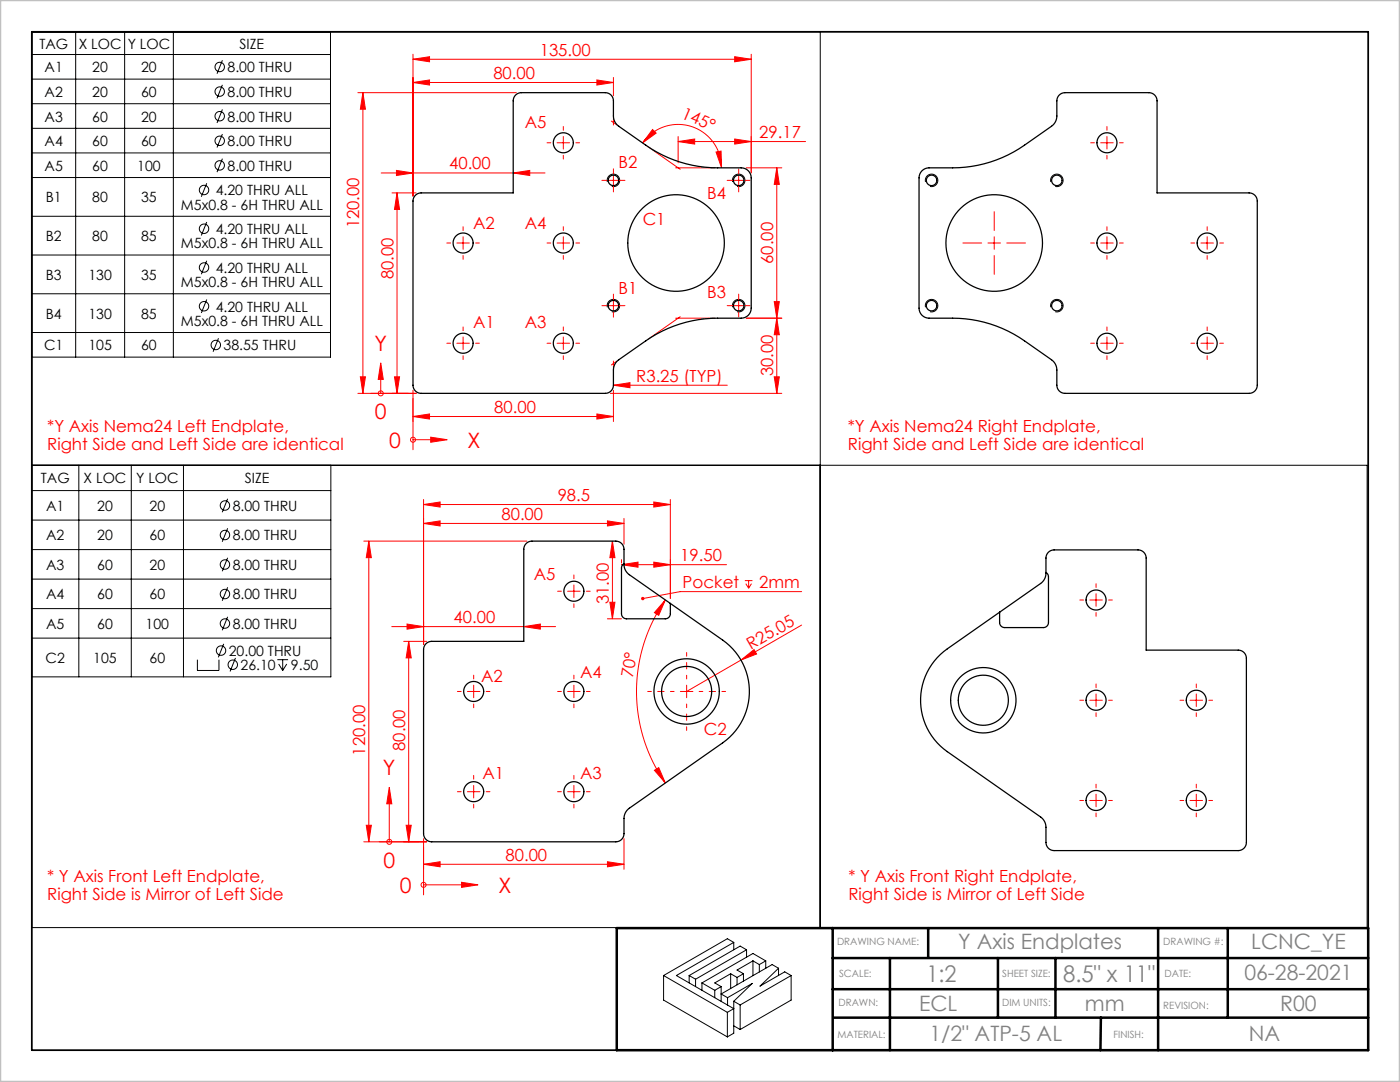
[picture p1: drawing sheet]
<svg xmlns="http://www.w3.org/2000/svg" width="279mm" height="216mm" viewBox="0 0 279 216" stroke-linecap="round" stroke-linejoin="round" font-family="sans-serif">
<g fill="none" stroke="#f00" stroke-width=".2">
<path d="M71.4 18.5h31.6M72.4 18.5l.5 3.3h-1zM72.4 18.5v60M82.4 16.5l3.3-.5v1zM82.4 11.8l3.3-.5v1zM82.4 10.8v28.3M82.4 16.5h40M82.4 11.8h67.5M119.1 16l3.3 .5-3.3 .5zM122.4 15.5v3.6M146.6 11.3l3.3 .5-3.3 .5zM149.9 10.8v23.7"/>
<path d="M76.1 34.5h32.7M78.2 38.5h4.8M79.1 34l3.3 .5-3.3 .5zM79.2 38.5l.5 3.3h-1zM79.2 38.5v40M102.4 34.5l3.3-.5v1zM111.2 28.5h2.5M112.4 27.2v2.5M121.2 36h2.5M122 24.2l1.1 .7M122.4 34.7v2.5M122.4 23.6v1.3"/>
<path d="M128.2 28.5a8.7 8.7 0 0 1 9.7-3.3 8.7 8.7 0 0 1 6.1 8.3M129.3 29.3l6.4 4.5M130.2 25.8l.7 .8-2.7 1.9zM134.8 33.5h7.9M135.3 28.2l3.3-.5v1.1zM135.3 27.2v5.3M135.3 28.2h25.5M142.9 30.3l1-.1 .1 3.3zM146.2 36h2.5M146.6 27.7l3.3 .5-3.3 .6zM147.4 34.7v2.5M148.9 33.5h7.1"/>
<path d="M155 33.5l.5 3.3h-1zM155 33.5v45M219.7 28.5h2.5M220.9 27.2v2.5M91.2 48.5h2.5M92.4 47.2v2.5M111.2 48.5h2.5M112.4 47.2v2.5M122.4 59.7v2.5M147.4 59.7v2.5M197.2 48.5h2.5M198.4 47.2v2.5"/>
<path d="M219.7 48.5h2.5M220.9 47.2v2.5M239.7 48.5h2.5M240.9 47.2v2.5M71.4 78.5h11.6M71.9 75.2h1l-.5 3.3zM76 75.7v2.8M76 72.4l.5 3.3h-1zM78.7 75.2h1l-.5 3.3zM82.4 77.9v11.8M91.2 68.5h2.5M92.4 67.2v2.5"/>
<path d="M111.2 68.5h2.5M112.4 67.2v2.5M121.2 61h2.5M121.8 78.5h34.2M122.4 72v1.3M122.4 76.9l3.3-.5v1zM122.4 76.9h22.7M122.4 77.9v6.2M123.1 72.1l-1.1 .7M134.8 63.5h7.9M135.7 63.2l-6.4 4.5M146.2 61h2.5"/>
<path d="M148.9 63.5h7.1M154.5 60.2h1l-.5 3.3zM154.5 75.2h1l-.5 3.3zM155 63.5l.5 3.3h-1zM219.7 68.5h2.5M220.9 67.2v2.5M239.7 68.5h2.5M240.9 67.2v2.5M82.4 83.1l3.3-.5v1zM82.4 83.1h40M82.4 87.7h3.6M84.5 99.7v28.9"/>
<path d="M86 87.2l3.3 .5-3.3 .5zM119.1 82.6l3.3 .5-3.3 .5zM133.8 99.7v19.7M72.6 108h32.6M73.6 108l.5 3.3h-1zM73.6 108v60M84.5 104.4l3.3-.5v1.1zM84.5 104.4h40M84.5 100.7l3.3-.5v1zM84.5 100.7h49.3M113.3 118h2.5M114.5 116.7v2.5"/>
<path d="M121.2 103.9l3.3 .5-3.3 .6zM122.2 108l.5 3.3h-1zM122.2 108v15.5M124 112.7l3.3-.5v1zM124 111.7v.6M124 112.7h21M124.5 103.4v5.2M130.5 112.2l3.3 .5-3.3 .5zM130.5 100.2l3.3 .5-3.3 .5zM132.8 119.7l-1.3 3.1-.9-.6zM132.8 119.7a31.8 31.8 0 0 0 0 36.5M148.6 115.9h1.6"/>
<path d="M148.8 116.5l.6 .9M149.4 115.9v1.5M150 116.5l-.6 .9M160 118.1h-24.2l-7.5 1.3M217.5 119.7h2.5M218.7 118.5v2.5M78.2 125h32.7M80.6 128h4.6M81.2 124.5l3.3 .5-3.3 .5zM81.6 128v40M81.6 128l.5 3.3h-1zM93.3 138h2.5"/>
<path d="M94.5 136.7v2.5M104.5 125l3.3-.5v1zM113.3 138h2.5M114.5 136.7v2.5M121.2 123.5h2.8M121.7 120.2h1l-.5 3.3zM135.8 138h2.5M137 136.7v2.5M147.9 131.7l2.6-2.1 .5 .9zM147.9 131.7l-10.9 6.3M160 124.7l-12.1 7M217.5 139.7h2.5"/>
<path d="M218.7 138.5v2.5M237.5 139.7h2.5M238.7 138.5v2.5M77.7 157.1l.5 3.3h-1zM93.3 158h2.5M94.5 156.7v2.5M113.3 158h2.5M114.5 156.7v2.5M130.6 153.7l.9-.5 1.3 3zM217.5 159.7h2.5M218.7 158.5v2.5M237.5 159.7h2.5"/>
<path d="M238.7 158.5v2.5M72.6 168h12.6M73.1 164.7h1l-.5 3.3zM77.7 160.4v7.6M81.1 164.7h1l-.5 3.3zM84.5 172.5l3.3-.5v1zM84.5 167.3v11.3M84.5 176.6h7.6M84.5 172.5h40M92.1 176.1l3.3 .5-3.3 .5zM121.2 172l3.3 .5-3.3 .5zM124.5 167.3v6.2"/>
<circle cx="76" cy="78.5" r=".5"/>
<circle cx="82.4" cy="87.7" r=".5"/>
<circle cx="77.7" cy="168" r=".5"/>
<circle cx="84.5" cy="176.6" r=".5"/>
</g>
<g fill="none" stroke="#000" stroke-width=".2">
<path d="M6.3 6.5h59.7v64.8h-59.7M6.3 15.8h59.7M6.3 10.9h59.7M15.1 6.5v64.8M24.9 6.5v64.8M34.6 6.5v64.8M44.4 12l-1.1 2.7M44.4 16.9l-1.1 2.7M6.3 20.7h59.7M6.3 25.6h59.7M6.3 30.5h59.7M6.3 35.4h59.7"/>
<path d="M41.3 36.6l-1.1 2.7M44.4 21.8l-1.1 2.7M44.4 26.7l-1.1 2.7M44.4 31.7l-1.1 2.6M121.2 36.3a1.25 1.25 0 0 1 1.1-1.6 1.25 1.25 0 0 1 1.4 1.4 1.25 1.25 0 0 1-1.6 1.1M146.2 36.3a1.25 1.25 0 0 1 1.1-1.6 1.25 1.25 0 0 1 1.4 1.4 1.25 1.25 0 0 1-1.6 1.1M184.7 36.3a1.25 1.25 0 0 1 1.1-1.6 1.25 1.25 0 0 1 1.4 1.4 1.25 1.25 0 0 1-1.6 1.1M209.7 36.3a1.25 1.25 0 0 1 1.1-1.6 1.25 1.25 0 0 1 1.4 1.4 1.25 1.25 0 0 1-1.6 1.1M6.3 43.2h59.7M6.3 50.9h59.7M6.3 58.6h59.7M41.3 44.3l-1.1 2.7"/>
<path d="M41.3 52l-1.1 2.7M41.3 59.8l-1.1 2.7M6.3 66.4h59.7M43.6 67.5l-1.1 2.7M121.2 61.3a1.25 1.25 0 0 1 1.1-1.6 1.25 1.25 0 0 1 1.4 1.4 1.25 1.25 0 0 1-1.6 1.1M146.2 61.3a1.25 1.25 0 0 1 1.1-1.6 1.25 1.25 0 0 1 1.4 1.4 1.25 1.25 0 0 1-1.6 1.1M184.7 61.3a1.25 1.25 0 0 1 1.1-1.6 1.25 1.25 0 0 1 1.4 1.4 1.25 1.25 0 0 1-1.6 1.1M209.7 61.3a1.25 1.25 0 0 1 1.1-1.6 1.25 1.25 0 0 1 1.4 1.4 1.25 1.25 0 0 1-1.6 1.1M6.3 92.8h266.5v92.3h-266.4v-178.7h157.3v86.4M6.3 97.9h59.7M15.7 92.8v42.3M26.2 92.8v42.3"/>
<path d="M36.6 92.8v42.3M45.4 99.5l-1 2.7M66 92.8v42.3h-59.7M163.7 92.8v92.3M6.3 103.8h59.7M6.3 109.7h59.7M6.3 115.6h59.7M45.4 105.4l-1 2.7M45.4 111.3l-1 2.7M45.4 117.2l-1 2.7M6.3 121.4h59.7M6.3 127.3h59.7"/>
<path d="M39.4 131.6v2.2h4.3v-2.2M44.6 128.5l-1 2.7M45.4 123.1l-1 2.7M47 131.3l-1.1 2.7M55.3 131.6h2.2M55.6 132.5l.8 1.3M56.4 131.6v2.2M57.2 132.5l-.8 1.3M132.4 194.7v4.9l12.8 7.3M132.4 194.7l12.8 7.3M137.5 194.7l1.3 .7M137.5 194.7v1.4"/>
<path d="M138.8 195.4v1.5M140.1 196.1l2.5 1.5M140.1 196.1v1.5M142.6 197.6v1.5M143.9 196.9v2.9M143.9 196.9l-1.3 .7M145.2 199.1l4.9-2.9-3.7 3.6M145.2 199.1v1.5M145.8 194.3l-3.2 1.8 1.3 .8M145.8 194.3l1.3 .7M145.8 194.3v2.9M146.4 188l-11.4 6.7 11.4 6.6-1.2 .7"/>
<path d="M146.4 199.8l1.3 .7M146.4 188l-1.2-.7-12.8 7.4M146.4 199.8v6.4l-1.2 .7M146.4 188v1.5M147.1 195v1.5M148.4 194.3l-1.3 .7M148.4 194.3v1.5M149 189.5l-1.3-.7-10.2 5.9M149 189.5l-10.2 5.9M149 189.5v1.5M150.3 191.7l1.2 .8M150.3 191.7l-3.2 1.9 1.3 .7"/>
<path d="M150.3 191.7v3M151.5 192.5v1.4M152.8 191.7l-2.5-1.4-10.2 5.8M152.8 191.7l-1.3 .8M152.8 191.7v1.5M155.4 193.2l-1.3-.7-10.2 5.8 1.3 .8M155.4 193.2l-3.7 3.6 4.9-2.9 1.3 .8M155.4 193.2v1.4M157.9 194.7l-10.2 5.8M157.9 194.7v4.9l-10.2 5.8M145.2 202v4.9M146.4 204.7l1.3 .7"/>
<path d="M147.7 200.5v4.9"/>
<circle cx="43.8" cy="18.3" r=".94"/>
<circle cx="43.8" cy="13.4" r=".94"/>
<circle cx="40.7" cy="37.9" r=".94"/>
<circle cx="43.8" cy="23.2" r=".94"/>
<circle cx="43.8" cy="28.1" r=".94"/>
<circle cx="43.8" cy="33" r=".94"/>
<circle cx="40.7" cy="45.6" r=".94"/>
<circle cx="40.7" cy="53.4" r=".94"/>
<circle cx="40.7" cy="61.1" r=".94"/>
<circle cx="43.1" cy="68.8" r=".94"/>
<circle cx="44.9" cy="100.9" r=".94"/>
<circle cx="44.9" cy="106.8" r=".94"/>
<circle cx="44.9" cy="112.6" r=".94"/>
<circle cx="44.9" cy="118.5" r=".94"/>
<circle cx="44.1" cy="129.8" r=".94"/>
<circle cx="44.9" cy="124.4" r=".94"/>
<circle cx="46.5" cy="132.6" r=".94"/>
</g>
<g fill="none" stroke="#f00" stroke-width=".2" stroke-dasharray="15.2 1.3 1.3 1.3">
<path d="M109.9 28.5h-.7M112.4 26v-.8M112.4 31v.7M114.9 28.5h.8M121.2 36h-1.1M122.4 34.7v-1M122.4 37.2v1.1M123.7 36h1M146.2 36h-1.1M147.4 34.7v-1M147.4 37.2v1.1M148.7 36h1"/>
<path d="M218.4 28.5h-.7M220.9 26v-.8M220.9 31v.7M223.4 28.5h.8M89.9 48.5h-.7M92.4 46v-.8M92.4 51v.7M94.9 48.5h.8M109.9 48.5h-.7M112.4 46v-.8M112.4 51v.7M114.9 48.5h.8"/>
<path d="M122.4 59.7v-1M147.4 59.7v-1M195.9 48.5h-3.7M198.4 46v-3.8M198.4 51v3.7M200.9 48.5h3.8M218.4 48.5h-.7M220.9 46v-.8M220.9 51v.7M223.4 48.5h.8M238.4 48.5h-.7M240.9 46v-.8"/>
<path d="M240.9 51v.7M243.4 48.5h.8M89.9 68.5h-.7M92.4 66v-.8M92.4 71v.7M94.9 68.5h.8M109.9 68.5h-.7M112.4 66v-.8M112.4 71v.7M114.9 68.5h.8M121.2 61h-1.1M122.4 62.2v1.1"/>
<path d="M123.7 61h1M146.2 61h-1.1M147.4 62.2v1.1M148.7 61h1M218.4 68.5h-.7M220.9 66v-.8M220.9 71v.7M223.4 68.5h.8M238.4 68.5h-.7M240.9 66v-.8M240.9 71v.7M243.4 68.5h.8"/>
<path d="M112 118h-.7M114.5 115.5v-.8M117 118h.8M216.2 119.7h-.7M218.7 117.2v-.7M221.2 119.7h.8M92 138h-.7M94.5 135.5v-.8M97 138h.8M112 138h-.7M114.5 135.5v-.8M114.5 120.5v.7"/>
<path d="M117 138h.8M216.2 139.7h-.7M218.7 137.2v-.7M218.7 122.2v.8M221.2 139.7h.8M236.2 139.7h-.7M238.7 137.2v-.7M241.2 139.7h.8M92 158h-.7M94.5 155.5v-.8M94.5 140.5v.7M97 158h.8"/>
<path d="M112 158h-.7M114.5 155.5v-.8M114.5 140.5v.7M117 158h.8M216.2 159.7h-.7M218.7 157.2v-.7M218.7 142.2v.8M221.2 159.7h.8M236.2 159.7h-.7M238.7 157.2v-.7M238.7 142.2v.8M241.2 159.7h.8"/>
<path d="M94.5 160.5v.7M114.5 160.5v.7M218.7 162.2v.8M238.7 162.2v.8"/>
</g>
<path d="M134.5 138h-5.2M137 135.5v-5.3M139.5 138h5.3M137 140.5v5.2" fill="none" stroke="#f00" stroke-width=".2" stroke-dasharray="15.2 1.3 1.3 1.3" stroke-dashoffset="14.5"/>
<path d="M6.3 6.3h266.8v203.2h-266.8z" fill="none" stroke="#000" stroke-width=".35"/>
<path d="M123.1 185.2h149.9v24.4h-149.9zM166.2 191.2h106.8M166.2 197.4h106.8M166.2 185.2v24.4M177.6 191.2v18.4M185.2 185.2v5.9M199.2 191.2v11.9M210.6 191.2v11.9M231.1 185.2v24.4M245 185.2v17.9M166.4 203.1h106.6M219.7 203.1l-.1 6.5" fill="none" stroke="#000" stroke-width=".5"/>
<path d="M0 0h279.4v215.9h-279.4z" fill="none" stroke="#c0c0c0" stroke-width=".5"/>
<g fill="#f00">
<path d="M128 119.2a.34 .34 0 0 1 .6 .1 .34 .34 0 0 1-.2 .5 .34 .34 0 0 1-.5-.3l.4-.1-.4 .1z"/>
<path d="M122.4 76.9l3.3-.5v1z"/>
<path d="M147.9 131.7l2.6-2.1 .5 .9z"/>
<path d="M92.1 176.1l3.3 .5-3.3 .5zM77.7 157.1l.5 3.3h-1z"/>
<path d="M135.3 28.2l3.3-.5v1.1zM146.6 27.7l3.3 .5-3.3 .6z"/>
<path d="M142.9 30.3l1-.1 .1 3.3zM130.2 25.8l.7 .8-2.7 1.9z"/>
<path d="M130.5 112.2l3.3 .5-3.3 .5zM124 112.7l3.3-.5v1z"/>
<path d="M81.2 124.5l3.3 .5-3.3 .5zM104.5 125l3.3-.5v1zM84.5 104.4l3.3-.5v1.1zM121.2 103.9l3.3 .5-3.3 .6zM84.5 172.5l3.3-.5v1zM121.2 172l3.3 .5-3.3 .5z"/>
<path d="M130.5 100.2l3.3 .5-3.3 .5zM84.5 100.7l3.3-.5v1z"/>
<path d="M132.8 119.7l-1.3 3.1-.9-.6zM130.6 153.7l.9-.5 1.3 3z"/>
<path d="M154.5 60.2h1l-.5 3.3zM155 33.5l.5 3.3h-1z"/>
<path d="M73.1 164.7h1l-.5 3.3zM73.6 108l.5 3.3h-1zM81.1 164.7h1l-.5 3.3zM81.6 128l.5 3.3h-1z"/>
<path d="M121.7 120.2h1l-.5 3.3zM122.2 108l.5 3.3h-1z"/>
<path d="M71.9 75.2h1l-.5 3.3zM72.4 18.5l.5 3.3h-1zM78.7 75.2h1l-.5 3.3zM79.2 38.5l.5 3.3h-1zM154.5 75.2h1l-.5 3.3zM155 63.5l.5 3.3h-1z"/>
<path d="M79.1 34l3.3 .5-3.3 .5zM102.4 34.5l3.3-.5v1zM82.4 16.5l3.3-.5v1zM119.1 16l3.3 .5-3.3 .5zM82.4 11.8l3.3-.5v1zM146.6 11.3l3.3 .5-3.3 .5zM82.4 83.1l3.3-.5v1zM119.1 82.6l3.3 .5-3.3 .5z"/>
<path d="M86 87.2l3.3 .5-3.3 .5zM76 72.4l.5 3.3h-1z"/>
</g>
<g fill="none" stroke="#000" stroke-width=".25">
<path d="M102.9 19l.5-.4 .6-.1h16.8a1.62 1.62 0 0 1 1.6 1.6v3a2.5 2.5 0 0 0 1.1 2.1l5.4 3.8a25 25 0 0 0 14.3 4.5h4.7a2 2 0 0 1 2 2v26a2 2 0 0 1-2 2 40.2 40.2 0 0 0-9.7 .5 25 25 0 0 0-9.3 4l-5.4 3.8a2.5 2.5 0 0 0-1.1 2v3.1a1.62 1.62 0 0 1-1.6 1.6h-36.8a1.63 1.63 0 0 1-1.6-1.6v-36.8a1.63 1.63 0 0 1 1.6-1.6h18.4v-18.4l.1-.6zM184 34.1a2 2 0 0 1 1.4-.6 40.2 40.2 0 0 0 9.8-.5 25 25 0 0 0 9.3-4l5.3-3.8a2.5 2.5 0 0 0 1.1-2.1v-3a1.62 1.62 0 0 1 1.6-1.6h16.8a1.62 1.62 0 0 1 1.6 1.6v18.4h18.4a1.63 1.63 0 0 1 1.6 1.6v36.8a1.63 1.63 0 0 1-1.6 1.6h-36.8a1.62 1.62 0 0 1-1.6-1.6v-3.1a2.5 2.5 0 0 0-1.1-2l-5.3-3.8a25 25 0 0 0-14.4-4.5h-4.7a2 2 0 0 1-2-2v-26a2 2 0 0 1 .6-1.4zM105 108.5l.5-.4 .7-.1h16.7a1.62 1.62 0 0 1 1.6 1.6v3a2.5 2.5 0 0 0 1.1 2.1l18.6 13a12.5 12.5 0 0 1 0 20.5l-18.6 13.1a2.5 2.5 0 0 0-1.1 2v3a1.62 1.62 0 0 1-1.6 1.7h-36.7a1.62 1.62 0 0 1-1.7-1.7v-36.7a1.62 1.62 0 0 1 1.7-1.6h18.3v-18.4l.2-.6zM124.5 112.5l-.3 .3-.2 .5v9.2a1 1 0 0 0 1 1h7.8a1 1 0 0 0 1-1v-2.1M208.7 114.2l.4 .4 .1 .5v9.1a1 1 0 0 1-1 1h-7.7a1 1 0 0 1-1-1v-2M187.7 130.6l1.4-1.1 18.6-13.1a2.5 2.5 0 0 0 1-2v-3a1.62 1.62 0 0 1 1.7-1.7h16.7a1.62 1.62 0 0 1 1.6 1.7v18.3h18.4a1.62 1.62 0 0 1 1.6 1.7v36.7a1.62 1.62 0 0 1-1.6 1.6h-36.7a1.62 1.62 0 0 1-1.7-1.6v-3a2.5 2.5 0 0 0-1-2.1l-18.6-13a12.5 12.5 0 0 1-1.4-19.4z"/>
<circle cx="112.4" cy="28.5" r="2"/>
<circle cx="122.4" cy="36" r="1.05"/>
<circle cx="147.4" cy="36" r="1.05"/>
<circle cx="185.9" cy="36" r="1.05"/>
<circle cx="210.9" cy="36" r="1.05"/>
<circle cx="220.9" cy="28.5" r="2"/>
<circle cx="92.4" cy="48.5" r="2"/>
<circle cx="112.4" cy="48.5" r="2"/>
<circle cx="134.9" cy="48.5" r="9.6"/>
<circle cx="198.4" cy="48.5" r="9.6"/>
<circle cx="220.9" cy="48.5" r="2"/>
<circle cx="240.9" cy="48.5" r="2"/>
<circle cx="92.4" cy="68.5" r="2"/>
<circle cx="112.4" cy="68.5" r="2"/>
<circle cx="122.4" cy="61" r="1.05"/>
<circle cx="147.4" cy="61" r="1.05"/>
<circle cx="185.9" cy="61" r="1.05"/>
<circle cx="210.9" cy="61" r="1.05"/>
<circle cx="220.9" cy="68.5" r="2"/>
<circle cx="240.9" cy="68.5" r="2"/>
<circle cx="114.5" cy="118" r="2"/>
<circle cx="218.7" cy="119.7" r="2"/>
<circle cx="94.5" cy="138" r="2"/>
<circle cx="114.5" cy="138" r="2"/>
<circle cx="137" cy="138" r="5"/>
<circle cx="137" cy="138" r="6.5"/>
<circle cx="196.2" cy="139.7" r="6.5"/>
<circle cx="196.2" cy="139.7" r="5"/>
<circle cx="218.7" cy="139.7" r="2"/>
<circle cx="238.7" cy="139.7" r="2"/>
<circle cx="94.5" cy="158" r="2"/>
<circle cx="114.5" cy="158" r="2"/>
<circle cx="218.7" cy="159.7" r="2"/>
<circle cx="238.7" cy="159.7" r="2"/>
</g>
<g font-size="4.6" fill="#808080">
<text x="184.9" y="195.9">1:2</text>
<text x="212.2" y="195.9">8.5&quot; x 11&quot;</text>
</g>
<g font-size="4.2" fill="#f00">
<text x="74.7" y="69.9">Y</text>
<text x="74.8" y="83.7">0</text>
<text x="77.7" y="89.3">0</text>
<text x="93.3" y="89.4">X</text>
<text x="76.4" y="154.6">Y</text>
<text x="76.5" y="173.1">0</text>
<text x="79.8" y="178.2">0</text>
<text x="99.5" y="178.2">X</text>
</g>
<g font-size="4.2" fill="#808080">
<text x="191.2" y="189.5">Y Axis Endplates</text>
<text x="249.7" y="189.5">LCNC_YE</text>
<text x="248.3" y="195.6">06-28-2021</text>
<text x="183.4" y="201.7">ECL</text>
<text x="216.5" y="201.7">mm</text>
<text x="255.5" y="201.7">R00</text>
<text x="185.5" y="207.8">1/2&quot; ATP-5 AL</text>
<text x="249.2" y="207.8">NA</text>
</g>
<g font-size="3.3" fill="#f00">
<text x="107.7" y="11.1">135.00</text>
<text x="98.5" y="15.7">80.00</text>
<text x="135.8" y="23.5" transform="rotate(23 135.8 23.5)">145°</text>
<text x="104.7" y="25.5">A5</text>
<text x="151.5" y="27.5">29.17</text>
<text x="89.6" y="33.8">40.00</text>
<text x="123.4" y="33.6">B2</text>
<text x="141.1" y="39.8">B4</text>
<text x="71.7" y="45.6" transform="rotate(-90 71.7 45.6)">120.00</text>
<text x="94.5" y="45.7">A2</text>
<text x="104.7" y="45.7">A4</text>
<text x="128.3" y="44.9">C1</text>
<text x="154.3" y="52.6" transform="rotate(-90 154.3 52.6)">60.00</text>
<text x="78.5" y="55.8" transform="rotate(-90 78.5 55.8)">80.00</text>
<text x="123.4" y="58.8">B1</text>
<text x="141.1" y="59.5">B3</text>
<text x="94.5" y="65.4">A1</text>
<text x="104.7" y="65.4">A3</text>
<text x="127" y="76.2">R3.25 (TYP)</text>
<text x="154.3" y="75.1" transform="rotate(-90 154.3 75.1)">30.00</text>
<text x="98.7" y="82.4">80.00</text>
<text x="9.4" y="86.2">*Y Axis Nema24 Left Endplate,</text>
<text x="9.4" y="89.7">Right Side and Left Side are identical</text>
<text x="169.2" y="86.2">*Y Axis Nema24 Right Endplate,</text>
<text x="169.2" y="89.7">Right Side and Left Side are identical</text>
<text x="111.3" y="99.9">98.5</text>
<text x="100.1" y="103.7">80.00</text>
<text x="135.8" y="111.9">19.50</text>
<text x="106.5" y="115.7">A5</text>
<text x="136.2" y="117.3">Pocket</text>
<text x="151.5" y="117.3">2mm</text>
<text x="90.5" y="124.3">40.00</text>
<text x="121.5" y="120.6" transform="rotate(-90 121.5 120.6)">31.00</text>
<text x="149.9" y="129.7" transform="rotate(-30 149.9 129.7)">R25.05</text>
<text x="96" y="136">A2</text>
<text x="115.8" y="135.3">A4</text>
<text x="126.3" y="135.3" transform="rotate(-81 126.3 135.3)">70°</text>
<text x="80.8" y="149.8" transform="rotate(-90 80.8 149.8)">80.00</text>
<text x="140.5" y="146.7">C2</text>
<text x="72.9" y="150.8" transform="rotate(-90 72.9 150.8)">120.00</text>
<text x="96.3" y="155.5">A1</text>
<text x="115.8" y="155.5">A3</text>
<text x="100.9" y="171.7">80.00</text>
<text x="9.4" y="176.1">* Y Axis Front Left Endplate,</text>
<text x="9.4" y="179.6">Right Side is Mirror of Left Side</text>
<text x="169.3" y="176.1">* Y Axis Front Right Endplate,</text>
<text x="169.3" y="179.6">Right Side is Mirror of Left Side</text>
</g>
<g font-size="2.8">
<text x="7.9" y="9.7">TAG</text>
<text x="15.7" y="9.7">X LOC</text>
<text x="25.5" y="9.7">Y LOC</text>
<text x="47.8" y="9.7">SIZE</text>
<text x="8.9" y="14.4">A1</text>
<text x="18.4" y="14.4">20</text>
<text x="28.2" y="14.4">20</text>
<text x="45.4" y="14.4">8.00 THRU</text>
<text x="8.9" y="19.3">A2</text>
<text x="18.4" y="19.3">20</text>
<text x="28.2" y="19.3">60</text>
<text x="45.4" y="19.3">8.00 THRU</text>
<text x="8.9" y="24.3">A3</text>
<text x="8.9" y="29.2">A4</text>
<text x="18.4" y="24.3">60</text>
<text x="18.4" y="29.2">60</text>
<text x="28.2" y="24.3">20</text>
<text x="28.2" y="29.2">60</text>
<text x="45.4" y="24.3">8.00 THRU</text>
<text x="45.4" y="29.2">8.00 THRU</text>
<text x="8.9" y="34.1">A5</text>
<text x="18.4" y="34.1">60</text>
<text x="27.4" y="34.1">100</text>
<text x="45.4" y="34.1">8.00 THRU</text>
<text x="9.1" y="40.4">B1</text>
<text x="18.4" y="40.4">80</text>
<text x="28.2" y="40.4">35</text>
<text x="36.1" y="41.8">M5x0.8 - 6H THRU ALL</text>
<text x="43.1" y="39">4.20 THRU ALL</text>
<text x="43.1" y="46.7">4.20 THRU ALL</text>
<text x="9.1" y="48.1">B2</text>
<text x="18.4" y="48.1">80</text>
<text x="28.2" y="48.1">85</text>
<text x="36.1" y="49.5">M5x0.8 - 6H THRU ALL</text>
<text x="9.1" y="55.9">B3</text>
<text x="17.6" y="55.9">130</text>
<text x="28.2" y="55.9">35</text>
<text x="36.1" y="57.3">M5x0.8 - 6H THRU ALL</text>
<text x="43.1" y="54.4">4.20 THRU ALL</text>
<text x="9.1" y="63.6">B4</text>
<text x="17.6" y="63.6">130</text>
<text x="28.2" y="63.6">85</text>
<text x="36.1" y="65">M5x0.8 - 6H THRU ALL</text>
<text x="43.1" y="62.2">4.20 THRU ALL</text>
<text x="8.8" y="69.9">C1</text>
<text x="17.6" y="69.9">105</text>
<text x="28.2" y="69.9">60</text>
<text x="44.6" y="69.9">38.55 THRU</text>
<text x="8.2" y="96.4">TAG</text>
<text x="9.2" y="101.9">A1</text>
<text x="16.7" y="96.4">X LOC</text>
<text x="19.4" y="101.9">20</text>
<text x="27.2" y="96.4">Y LOC</text>
<text x="29.8" y="101.9">20</text>
<text x="46.4" y="101.9">8.00 THRU</text>
<text x="48.9" y="96.4">SIZE</text>
<text x="9.2" y="107.8">A2</text>
<text x="19.4" y="107.8">20</text>
<text x="29.8" y="107.8">60</text>
<text x="46.4" y="107.8">8.00 THRU</text>
<text x="9.2" y="113.7">A3</text>
<text x="19.4" y="113.7">60</text>
<text x="29.8" y="113.7">20</text>
<text x="46.4" y="113.7">8.00 THRU</text>
<text x="9.2" y="119.6">A4</text>
<text x="19.4" y="119.6">60</text>
<text x="29.8" y="119.6">60</text>
<text x="46.4" y="119.6">8.00 THRU</text>
<text x="9.2" y="125.5">A5</text>
<text x="19.4" y="125.5">60</text>
<text x="29.1" y="125.5">100</text>
<text x="46.4" y="125.5">8.00 THRU</text>
<text x="45.7" y="130.9">20.00 THRU</text>
<text x="9.1" y="132.3">C2</text>
<text x="18.6" y="132.3">105</text>
<text x="29.8" y="132.3">60</text>
<text x="48" y="133.7">26.10</text>
<text x="58.1" y="133.7">9.50</text>
</g>
<g font-size="2" fill="#808080">
<text x="167" y="188.7">DRAWING NAME:</text>
<text x="232.2" y="188.7">DRAWING #:</text>
<text x="167.5" y="195">SCALE:</text>
<text x="200" y="195">SHEET SIZE:</text>
<text x="232.4" y="195">DATE:</text>
<text x="167.3" y="200.8">DRAWN:</text>
<text x="200" y="200.8">DIM UNITS:</text>
<text x="232.2" y="201.3">REVISION:</text>
<text x="167.1" y="207.1">MATERIAL:</text>
<text x="222.2" y="207.1">FINISH:</text>
</g>
</svg>
